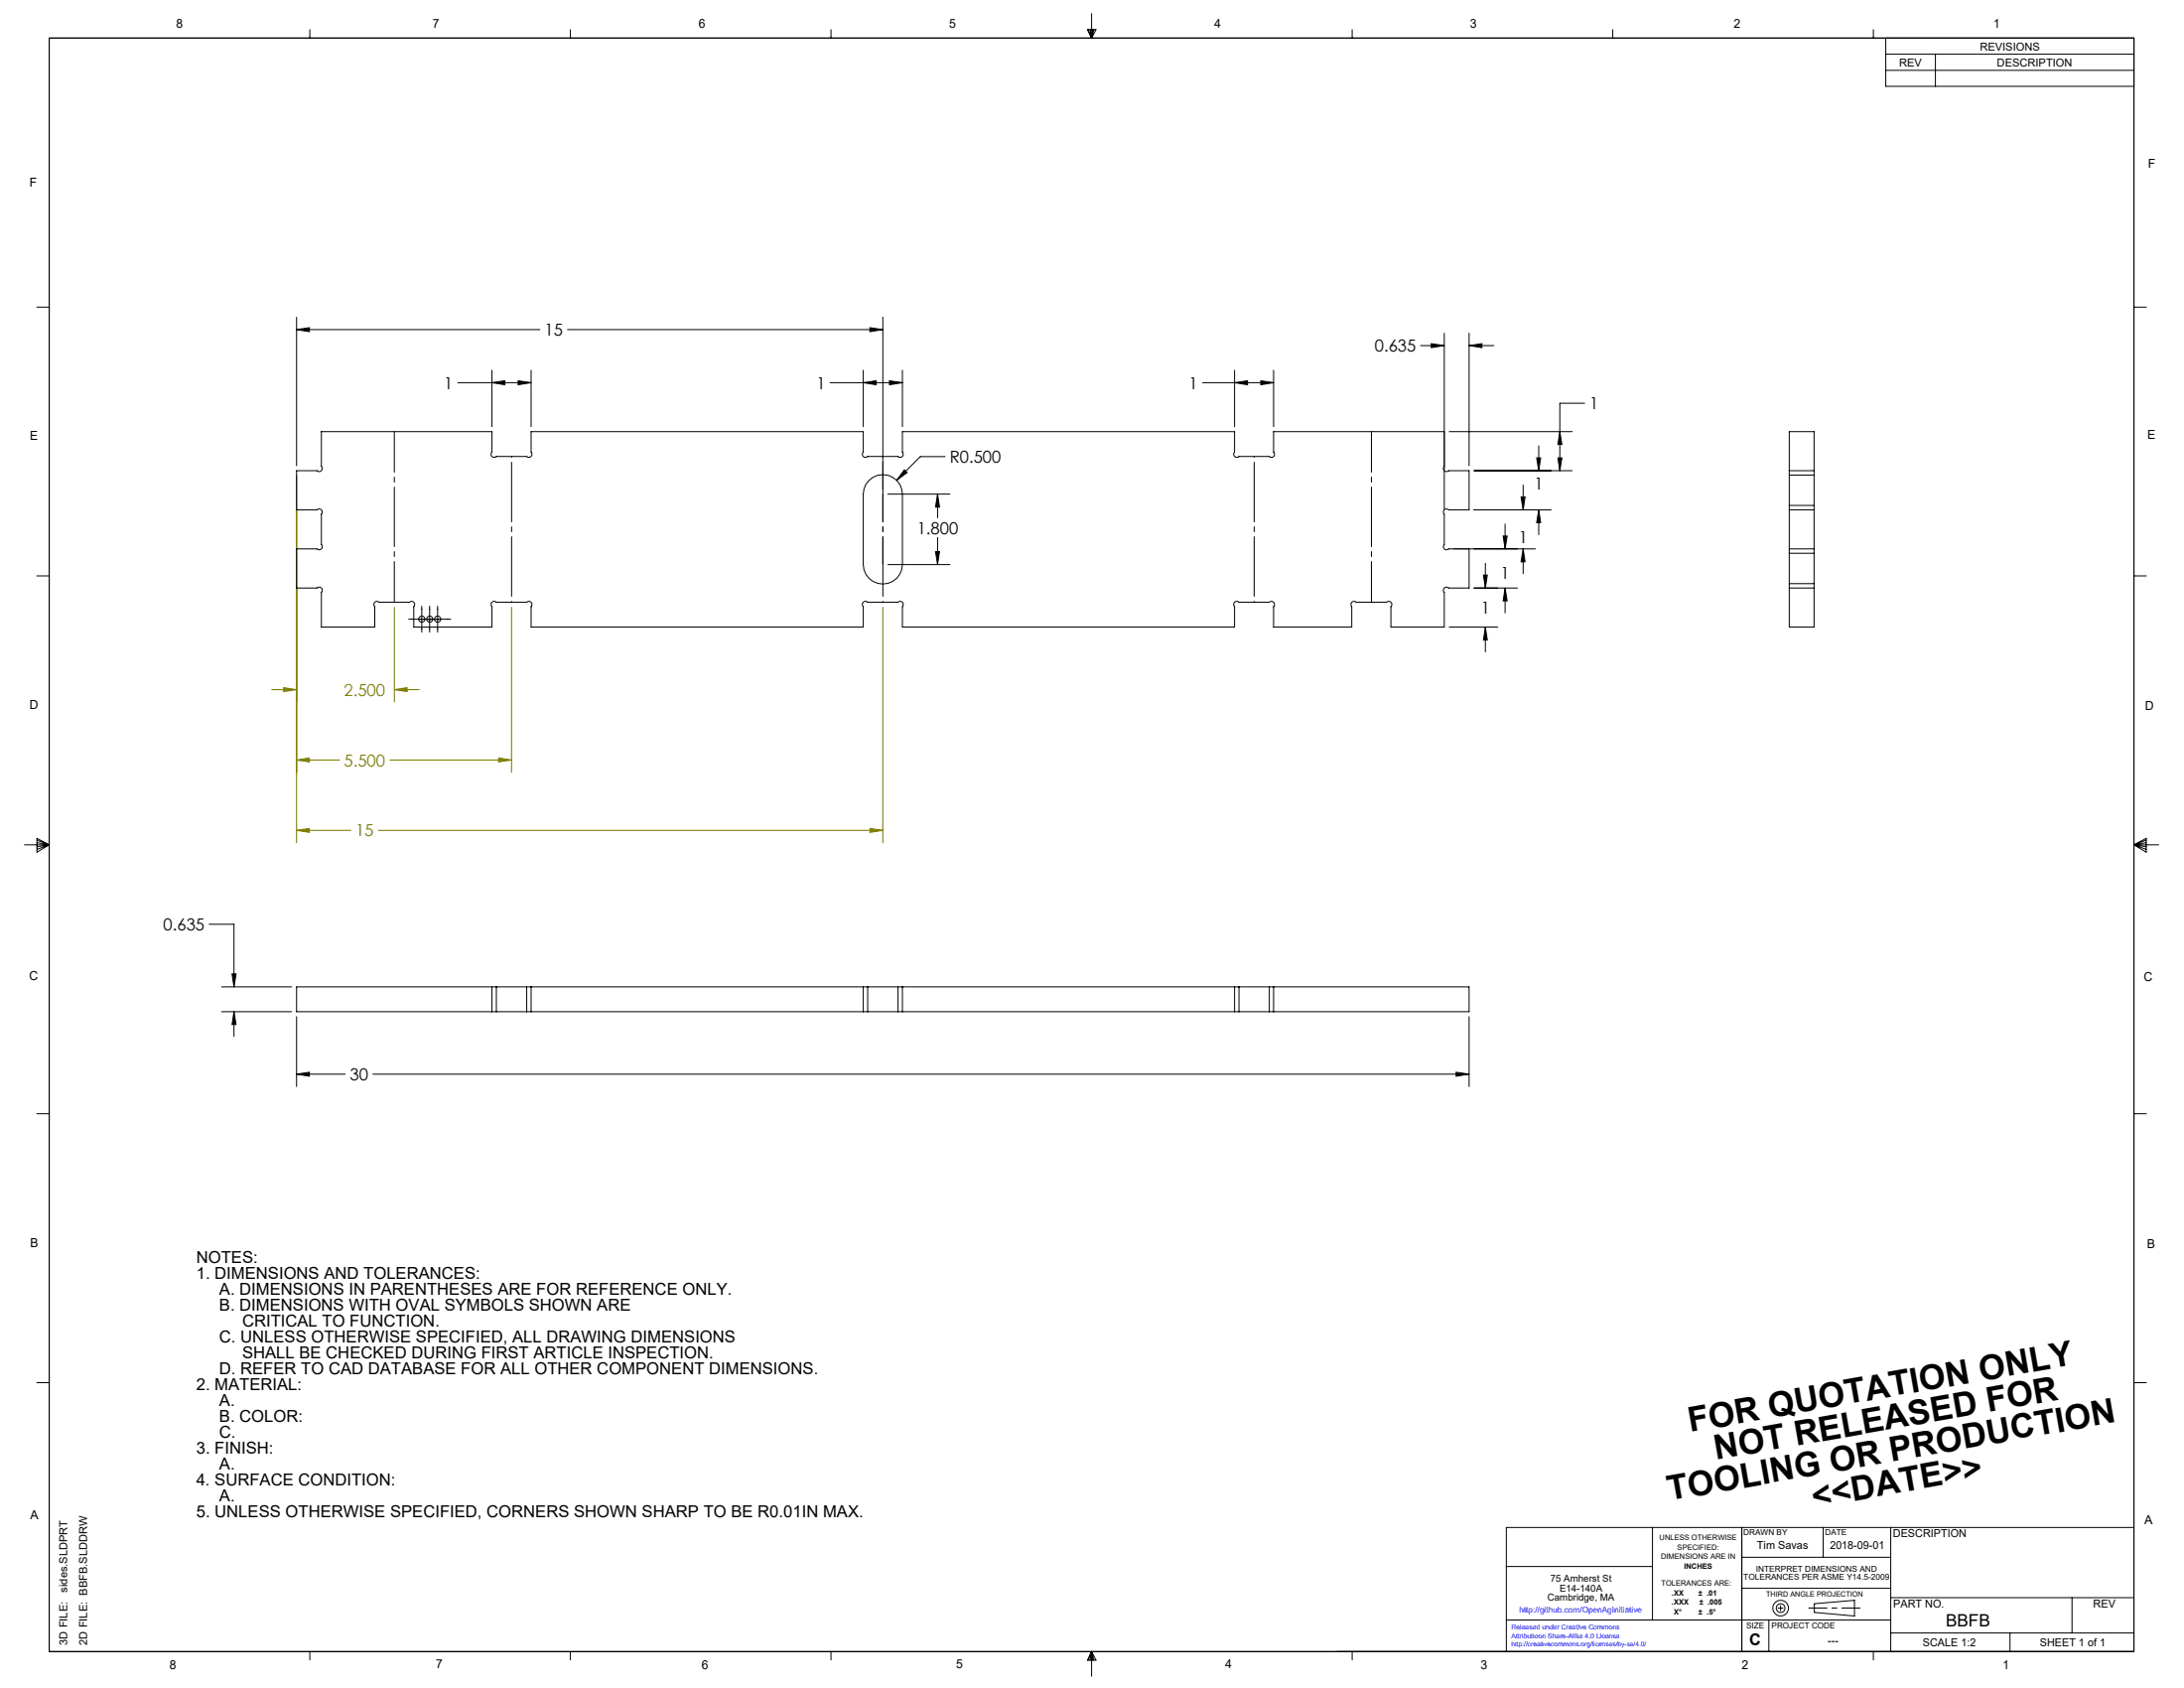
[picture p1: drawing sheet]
<svg xmlns="http://www.w3.org/2000/svg" width="559mm" height="432mm" viewBox="0 0 559 432" stroke-linecap="round" stroke-linejoin="round" font-family="sans-serif">
<g fill="none" stroke="#000" stroke-width=".25">
<path d="M12.6 9.7h533.4v412.8h-533.4zM79.3 7.6v2.1M145.9 7.6v2.1M212.6 7.6v2.1M278.2 7.6h2.2l-1.1 2.1zM278.4 7.6l.9 2.1M278.9 7.6l.4 2.1M279.3 3.5v6.2M279.6 7.6l-.3 2.1M279.9 7.6l-.6 2.1M346 7.6v2.1M412.6 7.6v2.1"/>
<path d="M479.3 7.6v2.1M482.5 9.7v12.4h63.5M482.5 18h63.5M482.5 13.9h63.5M495.2 13.9v8.2M9.4 78.6h3.2M546 78.6h3.2M75.9 84.3l3.3-.5v1zM75.9 81.1v38M75.9 84.3h62.2M117.1 97.9h18.8M125.9 97.9l3.3-.5v1z"/>
<path d="M125.9 94.7v14.4M132.6 97.4l3.3 .5-3.3 .5zM135.9 94.7v14.4M145.2 84.3h80.7M212.4 97.9h18.5M220.9 97.9l3.3-.5v1zM220.9 94.7v14.4M222.6 83.8l3.3 .5-3.3 .5zM225.9 81.1v44M227.6 97.4l3.3 .5-3.3 .5zM230.9 94.7v14.4M307.7 97.9h18.2"/>
<path d="M315.9 97.9l3.3-.5v1zM315.9 94.7v14.4M322.6 97.4l3.3 .5-3.3 .5zM325.9 94.7v14.4M363.5 88.4h6M366.2 87.9l3.3 .5-3.3 .5zM369.5 85.2v45.1M375.9 88.4l3.3-.5v1zM375.9 85.2v33.9M375.9 88.4h6.3M241.8 116.8h-6.3l-6.1 6.1M370.8 110.4h31.5"/>
<path d="M393.2 117.1h1l-.5 3.3zM393.7 114.1v6.3M398.6 117.1h1l-.5 3.3zM399.1 110.4l.5 3.3h-1zM405.4 103.2h-6.3v17.2M227.2 126.4h15.9M231.4 120.2l.7 .7-2.7 2zM239.9 126.4l.5 3.3h-1zM239.9 126.4v6.1M239.9 137.5v6.9M377.2 120.4h25.1M377.2 130.4h19.7"/>
<path d="M384.6 137.1h1l-.5 3.3zM385.1 134.1v6.3M389.2 127.1h1l-.5 3.3zM389.7 124.1v6.3M393.7 130.4l.5 3.3h-1zM393.7 130.4v6.4M9.4 147.3h3.2M104.6 158.4h10.7M107.9 155v6.7M109.9 155v6.7M112 155v6.7M227.2 144.4h15.9"/>
<path d="M239.4 141.1h1l-.5 3.3zM371.9 140.4h21M377.2 150.4h11.1M379.6 147.1h.9l-.5 3.3zM380 144.1v6.3M385.1 150.4l.5 3.3h-1zM385.1 150.4v6.4M389.7 140.4l.5 3.3h-1zM389.7 140.4v6.4M546 147.3h3.2M370.8 160.4h12.4M380 160.4l.5 3.3h-.9z"/>
<path d="M380 160.4v6.4M6.2 216.1h6.4M9.5 214.5l3.1 1.6-3.1 1.9zM9.5 214.9l3.1 1.2M9.5 215.5l3.1 .6M12.6 216.1l-3.1 1.2M12.6 216.1l-3.1 .5M546 216.1h6.3M546 216.1l3.1 .5M546 216.1l3.1 1.2M546 216.1l3.1-1.6v3.5zM549.1 215.5l-3.1 .6"/>
<path d="M549.1 214.9l-3.1 1.2M53.5 236.4h6.4v16M56.7 258.8h17.9M56.7 252.4h17.9M59.4 249.1h1l-.5 3.3zM59.9 258.8l.5 3.3h-1zM59.9 258.8v6.3M75.9 274.8l3.3-.5v1zM75.9 260.1v17.9M75.9 274.8h12.4M95.4 274.8h280.5M372.6 274.3l3.3 .5-3.3 .5z"/>
<path d="M375.9 260.1v17.9M9.4 284.9h3.2M546 284.9h3.2M9.4 353.7h3.2M546 353.7h3.2M422.8 390.7v23.7M445.7 390.7v31.8M445.7 398.4h38.1M466.5 390.7v7.7M483.8 390.7v31.8M546 390.7h-160.6v31.8M385.4 400.7h37.4"/>
<path d="M385.4 414.4h98.4M445.7 406.3h38.1M452.6 414.4v8.1M454.9 411.4h1.3M455.6 410.7v1.3M464.2 410.2l10.3-.8v4l-10.3-.9zM483.8 408.7h62.2M483.8 417.7h62.2M514.3 417.7v4.8M530.2 408.7v9M79.3 422.5v2.1M145.9 422.5v2.1"/>
<path d="M212.6 422.5v2.1M279.3 422.5v6.3M279.3 422.5l1.1 2.2h-2.2zM279.3 422.5l.6 2.2M279.3 422.5l-.9 2.2M279.3 422.5l-.4 2.2M279.3 422.5l.3 2.2M346 422.5v2.1M479.3 422.5v2.1"/>
<circle cx="455.6" cy="411.4" r="1.13"/>
<circle cx="455.6" cy="411.4" r="2.01"/>
</g>
<g fill="none" stroke="#808000" stroke-width=".25">
<path d="M75.9 121.7v93.9M100.9 155.3v24.3M130.9 155.3v42.3M225.9 155.3v60.3M69.5 176.4h6.4M72.6 175.9l3.3 .5-3.3 .5zM100.9 176.4l3.3-.5v1zM100.9 176.4h6.3M75.9 194.4l3.3-.5v1zM75.9 194.4h10.9M99.7 194.4h31.2M127.6 193.9l3.3 .5-3.3 .5z"/>
<path d="M75.9 212.4l3.3-.5v1zM75.9 212.4h13.8M96.8 212.4h129.1M222.6 211.9l3.3 .5-3.3 .5z"/>
</g>
<path d="M462.8 411.3h13.1" fill="none" stroke="#000" stroke-width=".25" stroke-dasharray="15.2 1.3 1.3 1.3" stroke-dashoffset="10.6"/>
<path d="M225.9 126.4v18" fill="none" stroke="#000" stroke-width=".25" stroke-dasharray="15.2 1.3 1.3 1.3" stroke-dashoffset="8.1"/>
<path d="M130.9 116.7v37.3M225.9 116.7v37.3M320.9 116.7v37.3" fill="none" stroke="#000" stroke-width=".25" stroke-dasharray="15.2 1.3 1.3 1.3" stroke-dashoffset="-1.5"/>
<path d="M100.9 154v-43.6M350.9 154v-43.6" fill="none" stroke="#000" stroke-width=".25" stroke-dasharray="15.2 1.3 1.3 1.3" stroke-dashoffset="4.8"/>
<path d="M239.9 126.4l.5 3.3h-1zM239.4 141.1h1l-.5 3.3zM222.6 83.8l3.3 .5-3.3 .5zM75.9 84.3l3.3-.5v1z" fill="#000"/>
<path d="M100.9 176.4l3.3-.5v1zM72.6 175.9l3.3 .5-3.3 .5zM127.6 193.9l3.3 .5-3.3 .5zM75.9 194.4l3.3-.5v1zM222.6 211.9l3.3 .5-3.3 .5zM75.9 212.4l3.3-.5v1z" fill="#808000"/>
<path d="M125.9 97.9l3.3-.5v1zM132.6 97.4l3.3 .5-3.3 .5zM227.6 97.4l3.3 .5-3.3 .5zM220.9 97.9l3.3-.5v1zM322.6 97.4l3.3 .5-3.3 .5zM315.9 97.9l3.3-.5v1zM231.4 120.2l-2 2.7 2.7-2zM398.6 117.1h1l-.5 3.3zM399.1 110.4l.5 3.3h-1zM393.2 117.1h1l-.5 3.3zM393.7 130.4l.5 3.3h-1zM389.2 127.1h1l-.5 3.3zM389.7 140.4l.5 3.3h-1zM384.6 137.1h1l-.5 3.3zM385.1 150.4l.5 3.3h-1zM379.6 147.1h.9l-.5 3.3zM380 160.4l.5 3.3h-.9zM375.9 88.4l3.3-.5v1zM366.2 87.9l3.3 .5-3.3 .5zM59.9 258.8l.5 3.3h-1zM59.4 249.1h1l-.5 3.3zM75.9 274.8l3.3-.5v1zM372.6 274.3l3.3 .5-3.3 .5z" fill="#000"/>
<g fill="none" stroke="#000" stroke-width=".25">
<path d="M82.2 110.4h43.7v5.2a.8 .8 0 0 0 0 1.2 .8 .8 0 0 0 1.1 0h7.8a.8 .8 0 0 0 1.1 0 .8 .8 0 0 0 0-1.2v-5.2h85v5.2a.8 .8 0 0 0 0 1.2 .8 .8 0 0 0 1.1 0h7.8a.8 .8 0 0 0 1.1 0 .8 .8 0 0 0 0-1.2v-5.2h85v5.2a.8 .8 0 0 0 0 1.2 .8 .8 0 0 0 1.1 0h7.8a.79 .79 0 0 0 1.1 0 .79 .79 0 0 0 0-1.2v-5.2h43.6v8.9a.8 .8 0 0 0 0 1.1 .8 .8 0 0 0 1.2 0h5.2v10h-5.2a.8 .8 0 0 0-1.2 0 .8 .8 0 0 0 0 1.2v7.7a.8 .8 0 0 0 0 1.1 .8 .8 0 0 0 1.2 0h5.2v10h-5.2a.79 .79 0 0 0-1.1 0 .79 .79 0 0 0-.1 1.1v8.9h-13.6v-5.2a.8 .8 0 0 0 0-1.1 .8 .8 0 0 0-1.1 0h-7.8a.8 .8 0 0 0-1.1 0 .8 .8 0 0 0 0 1.1v5.2h-20v-5.2a.79 .79 0 0 0 0-1.1 .79 .79 0 0 0-1.1 0h-7.8a.8 .8 0 0 0-1.1 0 .8 .8 0 0 0 0 1.1v5.2h-85v-5.2a.8 .8 0 0 0 0-1.1 .8 .8 0 0 0-1.1 0h-7.8a.8 .8 0 0 0-1.1 0 .8 .8 0 0 0 0 1.1v5.2h-85v-5.2a.8 .8 0 0 0 0-1.1 .8 .8 0 0 0-1.1 0h-7.8a.8 .8 0 0 0-1.1 0 .8 .8 0 0 0 0 1.1v5.2h-20v-5.2a.8 .8 0 0 0 0-1.1 .8 .8 0 0 0-1.2 0h-7.7a.8 .8 0 0 0-1.1 0 .8 .8 0 0 0 0 1.1v5.2h-13.7v-8.9a.79 .79 0 0 0 0-1.1 .79 .79 0 0 0-1.1 0h-5.2v-10h5.2a.8 .8 0 0 0 1.1 0 .8 .8 0 0 0 0-1.1v-7.7a.8 .8 0 0 0 0-1.2 .8 .8 0 0 0-1.1 0h-5.2v-10h5.2a.8 .8 0 0 0 1.1 0 .8 .8 0 0 0 0-1.1zM222.4 122.9a5 5 0 0 1 5.4-1.1 5 5 0 0 1 3.1 4.6v18a5 5 0 0 1-5 5 5 5 0 0 1-5-5v-18l.2-1.3 .4-1.2zM457.8 129.3v1.1M457.8 120.4v1.1M457.8 120.4h6.3M457.8 130.4h6.3M457.8 120.4v-10h6.3v10M457.8 121.5v7.8M457.8 130.4v10M457.8 129.3h6.3M457.8 121.5h6.3M464.1 129.3v1.1"/>
<path d="M464.1 120.4v1.1M464.1 121.5v7.8M464.1 130.4v10M457.8 140.4v1.1M457.8 149.3v1.1M457.8 140.4h6.3M457.8 150.4h6.3M457.8 150.4v10h6.3v-10M457.8 141.5v7.8M457.8 141.5h6.3M457.8 149.3h6.3M464.1 140.4v1.1"/>
<path d="M464.1 149.3v1.1M464.1 141.5v7.8M125.9 258.8h1.1M125.9 252.4h1.1M125.9 252.4v6.4M125.9 252.4h-50v6.4h50M127 252.4h7.8M127 258.8h7.8M127 252.4v6.4M134.8 258.8h1.1M134.8 252.4h1.1M134.8 252.4v6.4"/>
<path d="M135.9 252.4v6.4M135.9 252.4h85M135.9 258.8h85M220.9 258.8h1.1M220.9 252.4h1.1M220.9 252.4v6.4M222 252.4h7.8M222 258.8h7.8M222 252.4v6.4M229.8 258.8h1.1M229.8 252.4h1.1M229.8 252.4v6.4"/>
<path d="M230.9 252.4v6.4M230.9 252.4h85M230.9 258.8h85M315.9 258.8h1.1M315.9 252.4h1.1M315.9 252.4v6.4M317 252.4h7.8M317 258.8h7.8M317 252.4v6.4M324.8 258.8h1.1M324.8 252.4h1.1M324.8 252.4v6.4"/>
<path d="M325.9 252.4h50v6.4h-50M325.9 252.4v6.4"/>
<circle cx="107.9" cy="158.4" r=".78"/>
<circle cx="110" cy="158.4" r=".78"/>
<circle cx="112" cy="158.4" r=".8"/>
</g>
<g font-size="8.7">
<text x="432.4" y="366.3" transform="rotate(-10 432.4 366.3)">FOR QUOTATION ONLY</text>
<text x="439.1" y="373.5" transform="rotate(-10 439.1 373.5)">NOT RELEASED FOR</text>
<text x="427.1" y="383.9" transform="rotate(-10 427.1 383.9)">TOOLING OR PRODUCTION</text>
<text x="464.1" y="385.7" transform="rotate(-10 464.1 385.7)">&lt;&lt;DATE&gt;&gt;</text>
</g>
<text font-size="4.4" x="497.9" y="415.9">BBFB</text>
<g font-size="4.2">
<text x="139.4" y="85.9">15</text>
<text x="351.8" y="90">0.635</text>
<text x="113.6" y="99.5">1</text>
<text x="208.9" y="99.5">1</text>
<text x="304.2" y="99.5">1</text>
<text x="406.7" y="104.7">1</text>
<text x="243" y="118.4">R0.500</text>
<text x="392.5" y="125.3">1</text>
<text x="234.6" y="136.6">1.800</text>
<text x="388.6" y="139.1">1</text>
<text x="384" y="148.2">1</text>
<text x="378.9" y="156.9">1</text>
<text x="41.8" y="238">0.635</text>
<text x="89.6" y="276.4">30</text>
<text x="50.2" y="323">NOTES:</text>
<text x="50.2" y="327.1">1. DIMENSIONS AND TOLERANCES:</text>
<text x="56.1" y="335.2">B. DIMENSIONS WITH OVAL SYMBOLS SHOWN ARE</text>
<text x="56.1" y="331.1">A. DIMENSIONS IN PARENTHESES ARE FOR REFERENCE ONLY.</text>
<text x="62" y="339.3">CRITICAL TO FUNCTION.</text>
<text x="56.1" y="343.4">C. UNLESS OTHERWISE SPECIFIED, ALL DRAWING DIMENSIONS</text>
<text x="62" y="347.5">SHALL BE CHECKED DURING FIRST ARTICLE INSPECTION.</text>
<text x="56.1" y="351.5">D. REFER TO CAD DATABASE FOR ALL OTHER COMPONENT DIMENSIONS.</text>
<text x="50.2" y="355.6">2. MATERIAL:</text>
<text x="56.1" y="359.7">A.</text>
<text x="56.1" y="363.8">B. COLOR:</text>
<text x="50.2" y="371.9">3. FINISH:</text>
<text x="56.1" y="367.8">C.</text>
<text x="56.1" y="376">A.</text>
<text x="50.2" y="380.1">4. SURFACE CONDITION:</text>
<text x="50.2" y="388.2">5. UNLESS OTHERWISE SPECIFIED, CORNERS SHOWN SHARP TO BE R0.01IN MAX.</text>
<text x="56.1" y="384.2">A.</text>
<text x="447.6" y="420.8">C</text>
</g>
<g font-size="4.2" fill="#808000">
<text x="88" y="178">2.500</text>
<text x="88" y="196">5.500</text>
<text x="91" y="214">15</text>
</g>
<g font-size="3.2">
<text x="45" y="7.2">8</text>
<text x="110.7" y="7.2">7</text>
<text x="178.8" y="7.2">6</text>
<text x="242.9" y="7.2">5</text>
<text x="310.7" y="7.1">4</text>
<text x="376.1" y="7.2">3</text>
<text x="443.6" y="7.2">2</text>
<text x="510" y="7.1">1</text>
<text x="7.6" y="47.7">F</text>
<text x="549.6" y="42.9">F</text>
<text x="7.7" y="112.6">E</text>
<text x="549.4" y="112.3">E</text>
<text x="7.6" y="181.3">D</text>
<text x="548.9" y="181.5">D</text>
<text x="7.5" y="250.8">C</text>
<text x="548.5" y="251">C</text>
<text x="7.8" y="319.1">B</text>
<text x="549.3" y="319.3">B</text>
<text x="7.8" y="388.7">A</text>
<text x="548.7" y="389.8">A</text>
<text x="43.4" y="426.8">8</text>
<text x="111.6" y="426.8">7</text>
<text x="179.5" y="426.8">6</text>
<text x="244.6" y="426.8">5</text>
<text x="313.5" y="426.8">4</text>
<text x="378.8" y="426.9">3</text>
<text x="445.7" y="426.9">2</text>
<text x="512.5" y="426.9">1</text>
</g>
<g font-size="2.8">
<text x="486" y="16.9">REV</text>
<text x="506.6" y="12.8">REVISIONS</text>
<text x="511" y="16.9">DESCRIPTION</text>
<text x="484.4" y="393.3">DESCRIPTION</text>
<text x="449.6" y="396.3">Tim Savas</text>
<text x="468.2" y="396.3">2018-09-01</text>
<text x="17.2" y="407.3" transform="rotate(-90 17.2 407.3)">sides.SLDPRT</text>
<text x="484.4" y="411.2">PART NO.</text>
<text x="535.6" y="411.2">REV</text>
<text x="17.2" y="420.8" transform="rotate(-90 17.2 420.8)">3D FILE:</text>
<text x="22.3" y="420.8" transform="rotate(-90 22.3 420.8)">2D FILE: BBFB.SLDDRW</text>
<text x="467.7" y="420.6">---</text>
<text x="492" y="421.1">SCALE 1:2</text>
<text x="521.9" y="421.2">SHEET 1 of 1</text>
</g>
<g font-size="2.5">
<text x="396.7" y="404.6">75 Amherst St</text>
<text x="399" y="407">E14-140A</text>
<text x="395.9" y="409.5">Cambridge, MA</text>
</g>
<g font-size="2.1">
<text x="446.1" y="392.7">DRAWN BY</text>
<text x="467" y="392.8">DATE</text>
<text x="446.1" y="404.1">TOLERANCES PER ASME Y14.5-2009</text>
<text x="449.3" y="402">INTERPRET DIMENSIONS AND</text>
<text x="446.8" y="416.5">SIZE</text>
<text x="453.3" y="416.5">PROJECT CODE</text>
</g>
<text font-size="2.1" fill="#00f" x="388.7" y="412.6">http://github.com/OpenAgInitiative</text>
<g font-size="1.9">
<text x="424.6" y="394">UNLESS OTHERWISE</text>
<text x="425" y="398.8">DIMENSIONS ARE IN</text>
<text x="429.2" y="396.4">SPECIFIED:</text>
<text x="430.9" y="401.2">INCHES</text>
<text x="425.1" y="405.8">TOLERANCES ARE:</text>
<text x="427.7" y="408.2">.XX</text>
<text x="427.7" y="410.5">.XXX</text>
<text x="428.3" y="412.9">X°</text>
<text x="434.6" y="408.2">± .01</text>
<text x="434.6" y="412.9">± .5°</text>
<text x="434.8" y="410.5">± .005</text>
<text x="451.9" y="408.3">THIRD ANGLE PROJECTION</text>
</g>
<g font-size="1.7" fill="#00f">
<text x="386.7" y="416.7">Released under Creative Commons</text>
<text x="386.7" y="419">Attributioon Share-Alike 4.0 License</text>
<text x="386.7" y="421.2">http://creativecommons.org/licenses/by-sa/4.0/</text>
</g>
</svg>
